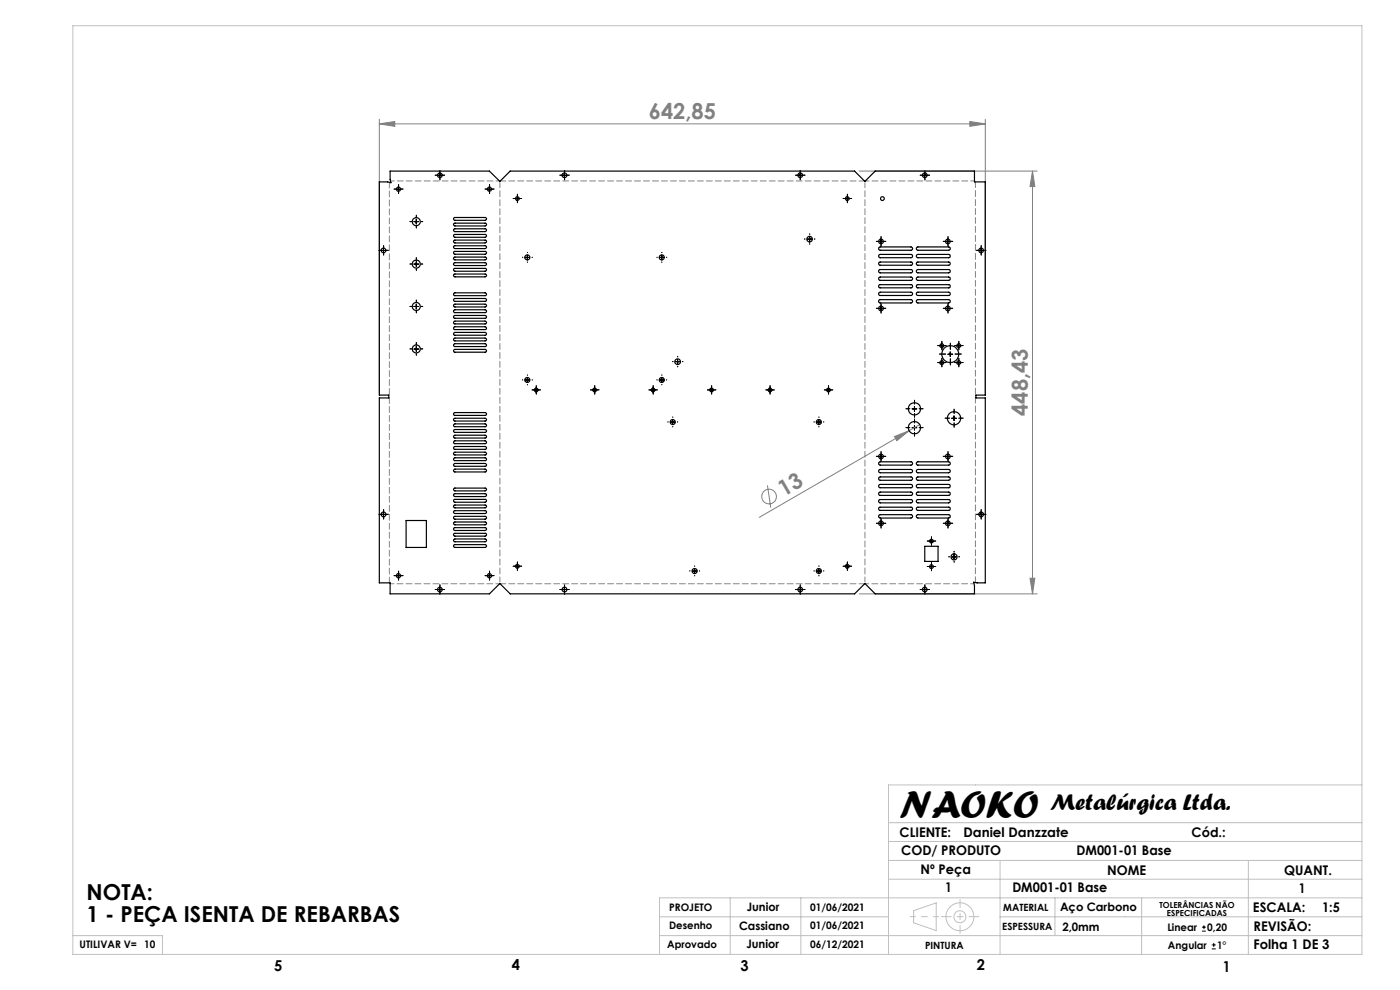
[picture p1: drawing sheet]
<svg xmlns="http://www.w3.org/2000/svg" width="297mm" height="210mm" viewBox="0 0 297 210" stroke-linecap="round" stroke-linejoin="round" font-family="sans-serif">
<g fill="none" stroke="#808080" stroke-width=".21">
<path d="M80.5 26.3l3.2-.5v1zM80.5 25.3v58.1M80.5 26.3h128.5M182.3 36.3h37.7M205.7 25.8l3.3 .5-3.3 .5zM209 25.3v58.1M219 36.3v89.7M219 36.3l.5 3.3h-1zM189.8 92.6l3.1-1.2-2.6 2.1zM192.9 91.4l-31.8 18.3M195.1 90.1l-2.2 1.3M162.8 103l.7 4.7"/>
<path d="M182.3 126h37.7M218.5 122.7h1l-.5 3.3z"/>
<circle cx="163.2" cy="105.3" r="1.55"/>
</g>
<g fill="none" stroke="#000" stroke-width=".21">
<path d="M84.5 39.6v1M92.8 37.2h1M93.3 36.7v1M103.8 39.6v1M119.2 37.2h1.1M119.7 36.7v1M169.3 37.2h1M169.8 36.7v1M195.7 37.2h1M196.2 36.7v1M80.9 53.1h1M81.4 52.6v1"/>
<path d="M84 40.1h1.1M87.8 47h1M87.8 56h1M88.3 46.5v1M88.3 55.5v1M103.3 40.1h1.1M109.3 42.1h.9M109.7 41.6v1M111.4 54.6h1M111.9 54.1v1M139.9 54.6h1M140.4 54.1v1"/>
<path d="M171.2 50.7h1.1M171.8 50.2v1M179.2 42.1h1M179.7 41.6v1M186.4 51.2h1M186.9 50.7v1M200.6 51.2h1M201.1 50.7v1M207.6 53.1h1M208.1 52.6v1M87.8 65h1M87.8 74h1"/>
<path d="M88.3 64.5v1M88.3 73.5v1M143.3 76.7h1M143.8 76.2v1M186.4 65.4h1M186.9 64.9v1M199.3 76.9h1M199.3 73.3h1M199.8 72.8v1M199.8 76.4v1M200.6 65.4h1M201.1 75.1h1"/>
<path d="M201.1 64.9v1M201.6 74.6v1M202.9 76.9h1M202.9 73.3h1M203.4 72.8v1M203.4 76.4v1M111.4 80.6h1M111.9 80.1v1M113.2 82.7h1.1M113.7 82.2v1M125.7 82.7h.9M126.2 82.2v1"/>
<path d="M138 82.7h1.1M138.5 82.2v1M139.9 80.6h1M140.4 80.1v1M142.2 89.5h1M142.7 89v1M150.5 82.7h.9M151 82.2v1M162.8 82.7h1.1M163.3 82.2v1M173.2 89.5h1M173.7 89v1"/>
<path d="M175.3 82.7h.9M175.8 82.2v1M186.4 96.8h1M186.9 96.3v1M193.5 86.7h1M193.5 90.7h1M194 86.2v1M194 90.2v1M200.6 96.8h1M201.1 96.3v1M201.9 88.7h1M202.4 88.2v1"/>
<path d="M80.9 109.1h1M81.4 108.6v1M109.7 119.6v1M179.7 119.6v1M186.4 111h1M186.9 110.5v1M197.1 114.8h1M197.6 114.3v1M197.6 119.7v1M200.6 111h1M201.1 110.5v1M201.9 118.1h1"/>
<path d="M202.4 117.6v1M207.6 109.1h1M208.1 108.6v1M84 122.1h1.1M84.5 121.6v1M92.8 125.1h1M93.3 124.6v1M103.3 122.1h1.1M103.8 121.6v1M109.3 120.1h.9M119.2 125.1h1.1M119.7 124.6v1"/>
<path d="M146.9 121.1h.9M147.4 120.6v1M169.3 125.1h1M169.8 124.6v1M173.2 121.1h1M173.7 120.6v1M179.2 120.1h1M195.7 125.1h1M196.2 124.6v1M197.1 120.2h1M255 197.5h.8M255 196.7h.8"/>
<path d="M255.4 196.3v.8M257.1 201.3h.8M257.1 200.4h.8M257.5 200v.9"/>
</g>
<g fill="none" stroke="#c0c0c0" stroke-width=".21">
<path d="M15.5 5.5h273.4v197h-273.4zM188.5 178.5h100.4M188.5 174.5h100.4M288.9 166.5h-100.4v36M15.5 198.5h19v4M139.9 194.5h48.6M139.9 198.5h149M154.9 190.5v12M169.9 190.5v12M188.5 182.5h100.4M188.5 186.5h100.4M193.8 193.2l4.8-1.7v5.9l-4.8-1.7z"/>
<path d="M212.2 194.5h76.7M212.2 182.5v20M223.8 190.5v8M242.2 190.5v12M264.8 182.5v20M288.9 190.5h-149v12"/>
<circle cx="203.6" cy="194.5" r="1.27"/>
<circle cx="203.7" cy="194.5" r="2.96"/>
</g>
<g fill="none" stroke="#000" stroke-width=".21" stroke-dasharray="15.2 1.3 1.3 1.3">
<path d="M84.6 39.6v-.4M92.8 37.2h-.5M93.3 36.7v-.5M93.3 37.7v.5M93.8 37.2h.5M103.9 39.6v-.4M119.3 37.2h-.5M119.8 36.7v-.5M119.8 37.7v.5M120.3 37.2h.5M169.3 37.2h-.5M169.8 36.7v-.5"/>
<path d="M169.8 37.7v.5M170.3 37.2h.5M195.7 37.2h-.5M196.2 36.7v-.5M196.2 37.7v.5M196.7 37.2h.5M80.9 53.1h-.5M81.4 52.6v-.5M81.4 53.6v.5M81.9 53.1h.5M84.1 40.1h-.5M84.6 40.6v.5"/>
<path d="M85.1 40.1h.4M87.3 47h-.3M87.3 56h-.3M88.3 46v-.3M88.3 48v.4M88.3 55v-.3M88.3 57v.4M89.3 47h.4M89.3 56h.4M103.4 40.1h-.5M103.9 40.6v.5M104.4 40.1h.4"/>
<path d="M109.3 42.1h-.4M109.8 41.6v-.4M109.8 42.6v.4M110.3 42.1h.4M110.9 54.6h-.1M111.9 53.6v-.1M111.9 55.6h.1M112.9 54.6h.1M139.4 54.6h.1M140.4 53.6v-.1M140.4 55.6h.1M141.4 54.6h.1"/>
<path d="M170.8 50.7h-.1M171.8 49.7v-.1M171.8 51.7v.1M172.8 50.7h.1M179.3 42.1h-.4M179.8 41.6v-.4M179.8 42.6v.4M180.3 42.1h.4M186.4 51.2h-.5M186.9 50.7v-.5M186.9 51.7v.5M187.4 51.2h.5"/>
<path d="M200.6 51.2h-.5M201.1 50.7v-.5M201.1 51.7v.5M201.6 51.2h.5M207.7 53.1h-.5M208.2 52.6v-.5M208.2 53.6v.5M208.7 53.1h.5M87.3 65h-.3M87.3 74h-.3M88.3 64v-.3M88.3 66v.4"/>
<path d="M88.3 73v-.3M88.3 75v.4M89.3 65h.4M89.3 74h.4M111.9 79.6v-.1M140.4 79.6v-.1M142.8 76.7h-.1M143.8 75.7v-.1M143.8 77.7v.1M144.8 76.7h.1M186.4 65.4h-.5M186.9 64.9v-.5"/>
<path d="M186.9 65.9v.5M187.4 65.4h.5M199.3 76.9h-.4M199.3 73.3h-.4M199.8 76.4v-.4M199.8 77.4v.4M199.8 72.8v-.4M199.8 73.8v.4M200.3 76.9h.4M200.3 73.3h.4M200.6 75.1h-1.3M200.6 65.4h-.5"/>
<path d="M201.1 64.9v-.5M201.1 65.9v.5M201.6 74.1v-1.3M201.6 76.1v1.3M201.6 65.4h.5M202.6 75.1h1.3M202.9 76.9h-.4M202.9 73.3h-.4M203.4 76.4v-.4M203.4 77.4v.4M203.4 72.8v-.4M203.4 73.8v.4"/>
<path d="M203.9 76.9h.4M203.9 73.3h.4M110.9 80.6h-.1M111.9 81.6h.1M112.9 80.6h.1M113.3 82.7h-.4M113.8 82.2v-.4M113.8 83.2v.4M114.3 82.7h.4M125.7 82.7h-.4M126.2 82.2v-.4M126.2 83.2v.4"/>
<path d="M126.7 82.7h.4M138.1 82.7h-.4M138.6 82.2v-.4M138.6 83.2v.4M139.1 82.7h.4M139.4 80.6h.1M140.4 81.6h.1M141.4 80.6h.1M141.7 89.5h.1M142.7 88.5h.1M142.7 90.5h.1M143.7 89.5h.1"/>
<path d="M150.5 82.7h-.4M151 82.2v-.4M151 83.2v.4M151.5 82.7h.4M162.9 82.7h-.4M163.4 82.2v-.4M163.4 83.2v.4M163.9 82.7h.4M172.7 89.5h.1M173.7 88.5h.1M173.7 90.5h.1M174.7 89.5h.1"/>
<path d="M175.3 82.7h-.4M175.8 82.2v-.4M175.8 83.2v.4M176.3 82.7h.4M186.4 96.8h-.5M186.9 96.3v-.5M186.9 97.3v.5M187.4 96.8h.5M193 86.7h-.8M193 90.7h-.8M194 85.7v-.8M194 87.7v.8"/>
<path d="M194 89.7v-.8M194 91.7v.8M195 86.7h.8M195 90.7h.8M200.6 96.8h-.5M201.1 96.3v-.5M201.1 97.3v.5M201.4 88.7h-.9M201.6 96.8h.5M202.4 87.7v-.9M202.4 89.7v.9M203.4 88.7h.9"/>
<path d="M80.9 109.1h-.5M81.4 108.6v-.5M81.4 109.6v.5M81.9 109.1h.5M109.8 119.6v-.4M179.8 119.6v-.4M186.4 111h-.5M186.9 110.5v-.5M186.9 111.5v.5M187.4 111h.5M197.1 114.8h-.4M197.6 114.3v-.4"/>
<path d="M197.6 115.3v.4M197.6 119.7v-.4M198.1 114.8h.4M200.6 111h-.5M201.1 110.5v-.5M201.1 111.5v.5M201.4 118.1h-.1M201.6 111h.5M202.4 117.1v-.1M202.4 119.1v.2M203.4 118.1h.2M207.7 109.1h-.5"/>
<path d="M208.2 108.6v-.5M208.2 109.6v.5M208.7 109.1h.5M84.1 122.1h-.5M84.6 121.6v-.4M84.6 122.6v.5M85.1 122.1h.4M92.8 125h-.5M93.3 124.5v-.5M93.3 125.5v.5M93.8 125h.5M103.4 122.1h-.5"/>
<path d="M103.9 121.6v-.4M103.9 122.6v.5M104.4 122.1h.4M109.3 120.1h-.4M109.8 120.6v.4M110.3 120.1h.4M119.3 125h-.5M119.8 124.5v-.5M119.8 125.5v.5M120.3 125h.5M146.4 121.1h-.1M147.4 120.1h.1"/>
<path d="M147.4 122.1h.1M148.4 121.1h.1M169.3 125h-.5M169.8 124.5v-.5M169.8 125.5v.5M170.3 125h.5M172.7 121.1h.1M173.7 120.1h.1M173.7 122.1h.1M174.7 121.1h.1M179.3 120.1h-.4M179.8 120.6v.4"/>
<path d="M180.3 120.1h.4M195.7 125h-.5M196.2 124.5v-.5M196.2 125.5v.5M196.7 125h.5M197.1 120.2h-.4M197.6 120.7v.4M198.1 120.2h.4"/>
</g>
<path d="M106 38.7v84.8M183.5 123.5v-84.8" fill="none" stroke="#808080" stroke-width=".21" stroke-dasharray="1.3 .6" stroke-dashoffset=".2"/>
<path d="M82.6 38.7v84.9M183.4 38.4h-77.3M106.1 123.8h77.3M206.9 123.5v-84.9" fill="none" stroke="#808080" stroke-width=".21" stroke-dasharray="1.3 .6" stroke-dashoffset=".1"/>
<path d="M106 38.4h-23.1M206.7 38.4h-23.1M82.8 123.8h23.2M183.6 123.8h23.1" fill="none" stroke="#808080" stroke-width=".21" stroke-dasharray="1.3 .6" stroke-dashoffset=".5"/>
<path d="M203.7 190.8v7.2" fill="none" stroke="#c0c0c0" stroke-width=".21" stroke-dasharray="15.2 1.3 1.3 1.3" stroke-dashoffset="13.6"/>
<path d="M207.6 194.4h-7.9" fill="none" stroke="#c0c0c0" stroke-width=".21" stroke-dasharray="15.2 1.3 1.3 1.3" stroke-dashoffset="13.2"/>
<path d="M193.1 194.4h6" fill="none" stroke="#c0c0c0" stroke-width=".21" stroke-dasharray="15.2 1.3 1.3 1.3" stroke-dashoffset="14.1"/>
<g fill="#808080">
<path d="M189.8 92.6l3.1-1.2-2.6 2.1z"/>
<path d="M205.7 25.8l3.3 .5-3.3 .5zM80.5 26.3l3.2-.5v1z"/>
<path d="M218.5 122.7h1l-.5 3.3zM219 36.3l.5 3.3h-1z"/>
</g>
<g fill="none" stroke="#000" stroke-width=".25">
<path d="M80.5 38.6h1.7l.7 .2-.1-.7v-1.8h21l2.2 2.2 2.2-2.2h73.1l2.2 2.2 2.2-2.2h21v2.3h2.3v45.2h-2v.6h2v39.2l-2.4-.1 .1 .7v1.8h-21l-2.2-2.2-2.2 2.2h-73.1l-2.2-2.2-2.2 2.2h-21v-2.4h-2.3v-39.2h2v-.6h-2zM96.4 53.3h6.5a.3 .3 0 0 1 .3 .3 .3 .3 0 0 1-.3 .3h-6.4l-.3-.3zM96.4 52.1h6.5a.3 .3 0 0 1 .3 .3 .3 .3 0 0 1-.3 .3h-6.4l-.3-.3zM96.4 50.9h6.5a.3 .3 0 0 1 .3 .3 .3 .3 0 0 1-.3 .3h-6.4l-.3-.3zM96.4 49.7h6.5a.3 .3 0 0 1 .3 .3 .3 .3 0 0 1-.3 .3h-6.4l-.3-.3zM96.4 46.1h6.5a.3 .3 0 0 1 .3 .3 .3 .3 0 0 1-.3 .3h-6.4l-.3-.3zM96.4 47.3h6.5a.3 .3 0 0 1 .3 .3 .3 .3 0 0 1-.3 .3h-6.4l-.3-.3zM96.4 48.5h6.5a.3 .3 0 0 1 .3 .3 .3 .3 0 0 1-.3 .3h-6.4l-.3-.3zM96.4 58.1h6.5a.3 .3 0 0 1 .3 .3 .3 .3 0 0 1-.3 .3h-6.4l-.3-.3zM96.4 56.9h6.5a.3 .3 0 0 1 .3 .3 .3 .3 0 0 1-.3 .3h-6.4l-.3-.3zM96.4 55.7h6.5a.3 .3 0 0 1 .3 .3 .3 .3 0 0 1-.3 .3h-6.4l-.3-.3zM96.4 54.5h6.5a.3 .3 0 0 1 .3 .3 .3 .3 0 0 1-.3 .3h-6.4l-.3-.3z"/>
<path d="M186.5 54.1l6.8-.1a.35 .35 0 0 1 .3 .3 .35 .35 0 0 1-.3 .4h-6.6l-.3-.2zM186.5 55.7l6.8-.1a.34 .34 0 0 1 .3 .3 .34 .34 0 0 1-.3 .4h-6.7l-.2-.3zM186.5 57.3l6.8-.1a.35 .35 0 0 1 .3 .3 .35 .35 0 0 1-.3 .4h-6.6l-.3-.2zM186.5 58.9l6.8-.1a.35 .35 0 0 1 .3 .3 .35 .35 0 0 1-.3 .4h-6.6l-.3-.2zM186.5 52.5l6.8-.1a.35 .35 0 0 1 .3 .3 .35 .35 0 0 1-.3 .4h-6.6l-.3-.2zM194.5 57.3l6.8-.1a.35 .35 0 0 1 .3 .3 .35 .35 0 0 1-.3 .4h-6.6l-.3-.2zM194.5 58.9l6.8-.1a.35 .35 0 0 1 .3 .3 .35 .35 0 0 1-.3 .4h-6.6l-.3-.2zM194.5 52.5l6.8-.1a.35 .35 0 0 1 .3 .3 .35 .35 0 0 1-.3 .4h-6.6l-.3-.2zM194.5 54.1l6.8-.1a.35 .35 0 0 1 .3 .3 .35 .35 0 0 1-.3 .4h-6.6l-.3-.2zM194.5 55.7l6.8-.1a.34 .34 0 0 1 .3 .3 .34 .34 0 0 1-.3 .4h-6.7l-.2-.4zM96.2 67.1l.3-.2h6.4a.3 .3 0 0 1 .3 .3 .3 .3 0 0 1-.3 .3h-6.5zM96.2 64.7l.3-.2h6.4a.3 .3 0 0 1 .3 .3 .3 .3 0 0 1-.3 .3h-6.5z"/>
<path d="M96.3 70.6l6.6-.1a.3 .3 0 0 1 .3 .3 .3 .3 0 0 1-.3 .3h-6.5l-.2-.3zM96.4 68.1h6.5a.3 .3 0 0 1 .3 .3 .3 .3 0 0 1-.3 .3h-6.5l-.2-.3zM96.4 69.3h6.5a.3 .3 0 0 1 .3 .3 .3 .3 0 0 1-.3 .3h-6.5l-.2-.3zM96.4 71.7h6.5a.3 .3 0 0 1 .3 .3 .3 .3 0 0 1-.3 .3h-6.5l-.2-.3zM96.4 63.4l6.5-.1a.3 .3 0 0 1 .3 .3 .3 .3 0 0 1-.3 .3h-6.5l-.2-.3zM96.4 65.7h6.5a.3 .3 0 0 1 .3 .3 .3 .3 0 0 1-.3 .3h-6.5l-.2-.3zM96.4 72.9h6.5a.3 .3 0 0 1 .3 .3 .3 .3 0 0 1-.3 .3h-6.5l-.2-.3zM96.4 74.1h6.5a.3 .3 0 0 1 .3 .3 .3 .3 0 0 1-.3 .3h-6.5l-.2-.3zM96.4 62.2l6.5-.1a.3 .3 0 0 1 .3 .3 .3 .3 0 0 1-.3 .3h-6.5l-.2-.3zM186.5 63.7l6.8-.1a.35 .35 0 0 1 .3 .3 .35 .35 0 0 1-.3 .4h-6.6l-.3-.2zM186.5 62.1l6.8-.1a.35 .35 0 0 1 .3 .3 .35 .35 0 0 1-.3 .4h-6.6l-.3-.2zM186.5 60.5l6.8-.1a.34 .34 0 0 1 .3 .3 .34 .34 0 0 1-.3 .4h-6.7l-.2-.3z"/>
<path d="M194.5 63.7l6.8-.1a.35 .35 0 0 1 .3 .3 .35 .35 0 0 1-.3 .4h-6.6l-.3-.2zM194.5 62.1l6.8-.1a.35 .35 0 0 1 .3 .3 .35 .35 0 0 1-.3 .4h-6.6l-.3-.2zM194.5 60.5l6.8-.1a.34 .34 0 0 1 .3 .3 .34 .34 0 0 1-.3 .4h-6.7l-.2-.4zM96.2 91.3l.3-.2h6.4a.3 .3 0 0 1 .3 .3 .3 .3 0 0 1-.3 .3h-6.5zM96.3 90l6.6-.1a.3 .3 0 0 1 .3 .3 .3 .3 0 0 1-.3 .3h-6.5l-.2-.3zM96.3 88.8l6.6-.1a.3 .3 0 0 1 .3 .3 .3 .3 0 0 1-.3 .3h-6.5l-.2-.3zM96.3 99.6l6.6-.1a.3 .3 0 0 1 .3 .3 .3 .3 0 0 1-.3 .3h-6.5l-.2-.3zM96.3 98.4l6.6-.1a.3 .3 0 0 1 .3 .3 .3 .3 0 0 1-.3 .3h-6.5l-.2-.3zM96.3 96l6.6-.1a.3 .3 0 0 1 .3 .3 .3 .3 0 0 1-.3 .3h-6.5l-.2-.3zM96.3 94.8l6.6-.1a.3 .3 0 0 1 .3 .3 .3 .3 0 0 1-.3 .3h-6.5l-.2-.3zM96.4 87.6l6.5-.1a.3 .3 0 0 1 .3 .3 .3 .3 0 0 1-.3 .3h-6.5l-.2-.3zM96.4 97.1h6.5a.3 .3 0 0 1 .3 .3 .3 .3 0 0 1-.3 .3h-6.5l-.2-.3z"/>
<path d="M96.4 92.3h6.5a.3 .3 0 0 1 .3 .3 .3 .3 0 0 1-.3 .3h-6.5l-.2-.3zM96.4 93.5h6.5a.3 .3 0 0 1 .3 .3 .3 .3 0 0 1-.3 .3h-6.5l-.2-.3zM186.5 99.7l6.8-.1a.35 .35 0 0 1 .3 .3 .35 .35 0 0 1-.3 .4h-6.6l-.3-.3zM186.5 98.1l6.8-.1a.35 .35 0 0 1 .3 .3 .35 .35 0 0 1-.3 .4h-6.6l-.3-.2zM194.5 98.1l6.8-.1a.35 .35 0 0 1 .3 .3 .35 .35 0 0 1-.3 .4h-6.6l-.3-.2zM194.5 99.7l6.8-.1a.35 .35 0 0 1 .3 .3 .35 .35 0 0 1-.3 .4h-6.6l-.3-.3zM86.1 110.4h4.4v5.7h-4.4zM96.3 107.2l6.6-.1a.3 .3 0 0 1 .3 .3 .3 .3 0 0 1-.3 .3h-6.4l-.3-.1zM96.3 104.8l6.6-.1a.3 .3 0 0 1 .3 .3 .3 .3 0 0 1-.3 .3h-6.4l-.3-.2zM96.3 112l6.6-.1a.3 .3 0 0 1 .3 .3 .3 .3 0 0 1-.3 .3h-6.4l-.3-.1zM96.3 113.2l6.6-.1a.3 .3 0 0 1 .3 .3 .3 .3 0 0 1-.3 .3h-6.4l-.3-.1zM96.3 114.4l6.6-.1a.3 .3 0 0 1 .3 .3 .3 .3 0 0 1-.3 .3h-6.4l-.3-.1z"/>
<path d="M96.3 115.6l6.6-.1a.3 .3 0 0 1 .3 .3 .3 .3 0 0 1-.3 .3h-6.4l-.3-.2zM96.3 110.8l6.6-.1a.3 .3 0 0 1 .3 .3 .3 .3 0 0 1-.3 .3h-6.4l-.3-.1zM96.3 108.4l6.6-.1a.3 .3 0 0 1 .3 .3 .3 .3 0 0 1-.3 .3h-6.4l-.3-.1zM96.4 105.9h6.5a.3 .3 0 0 1 .3 .3 .3 .3 0 0 1-.3 .3h-6.4l-.3-.3zM96.4 103.5h6.5a.3 .3 0 0 1 .3 .3 .3 .3 0 0 1-.3 .3h-6.4l-.3-.3zM96.4 109.5h6.5a.3 .3 0 0 1 .3 .3 .3 .3 0 0 1-.3 .3h-6.4l-.3-.3zM186.5 101.3l6.8-.1a.35 .35 0 0 1 .3 .3 .35 .35 0 0 1-.3 .4h-6.6l-.3-.2zM186.5 102.9l6.8-.1a.35 .35 0 0 1 .3 .3 .35 .35 0 0 1-.3 .4h-6.7l-.2-.3zM186.5 104.5l6.8-.1a.35 .35 0 0 1 .3 .3 .35 .35 0 0 1-.3 .4h-6.6l-.3-.2zM186.5 106.1l6.8-.1a.35 .35 0 0 1 .3 .3 .35 .35 0 0 1-.3 .4h-6.6l-.3-.2zM186.5 107.7l6.8-.1a.34 .34 0 0 1 .3 .3 .34 .34 0 0 1-.3 .4h-6.7l-.2-.3zM186.5 109.3l6.8-.1a.35 .35 0 0 1 .3 .3 .35 .35 0 0 1-.3 .4h-6.6l-.3-.2z"/>
<path d="M194.5 101.3l6.8-.1a.35 .35 0 0 1 .3 .3 .35 .35 0 0 1-.3 .4h-6.6l-.3-.2zM194.5 102.9l6.8-.1a.35 .35 0 0 1 .3 .3 .35 .35 0 0 1-.3 .4h-6.7l-.2-.4zM194.5 104.5l6.8-.1a.35 .35 0 0 1 .3 .3 .35 .35 0 0 1-.3 .4h-6.6l-.3-.2zM194.5 109.3l6.8-.1a.35 .35 0 0 1 .3 .3 .35 .35 0 0 1-.3 .4h-6.6l-.3-.2zM194.5 107.7l6.8-.1a.34 .34 0 0 1 .3 .3 .34 .34 0 0 1-.3 .4h-6.7l-.2-.4zM194.5 106.1l6.8-.1a.35 .35 0 0 1 .3 .3 .35 .35 0 0 1-.3 .4h-6.6l-.3-.2zM196.2 115.9h2.8v3.2h-2.8z"/>
<circle cx="93.3" cy="37.2" r=".5"/>
<circle cx="119.8" cy="37.2" r=".5"/>
<circle cx="169.8" cy="37.2" r=".5"/>
<circle cx="196.2" cy="37.2" r=".5"/>
<circle cx="81.4" cy="53.1" r=".51"/>
<circle cx="84.5" cy="40.1" r=".44"/>
<circle cx="88.3" cy="56" r=".85"/>
<circle cx="88.3" cy="47" r=".85"/>
<circle cx="103.8" cy="40.1" r=".44"/>
<circle cx="109.8" cy="42.1" r=".4"/>
<circle cx="111.9" cy="54.6" r=".54"/>
<circle cx="140.4" cy="54.6" r=".54"/>
<circle cx="171.7" cy="50.7" r=".59"/>
<circle cx="179.8" cy="42.1" r=".4"/>
<circle cx="186.9" cy="51.2" r=".5"/>
<circle cx="187.2" cy="42.1" r=".41"/>
<circle cx="201.1" cy="51.2" r=".5"/>
<circle cx="208.1" cy="53.1" r=".5"/>
<circle cx="88.3" cy="65" r=".85"/>
<circle cx="88.3" cy="74" r=".86"/>
<circle cx="143.8" cy="76.7" r=".6"/>
<circle cx="186.9" cy="65.4" r=".5"/>
<circle cx="199.8" cy="73.3" r=".4"/>
<circle cx="199.8" cy="76.9" r=".4"/>
<circle cx="201.1" cy="65.4" r=".5"/>
<circle cx="201.6" cy="75.1" r="1.79"/>
<circle cx="203.4" cy="73.3" r=".4"/>
<circle cx="203.4" cy="76.9" r=".4"/>
<circle cx="111.9" cy="80.6" r=".54"/>
<circle cx="113.7" cy="82.7" r=".39"/>
<circle cx="126.1" cy="82.7" r=".4"/>
<circle cx="138.5" cy="82.7" r=".39"/>
<circle cx="140.4" cy="80.6" r=".54"/>
<circle cx="142.7" cy="89.5" r=".54"/>
<circle cx="150.9" cy="82.7" r=".4"/>
<circle cx="163.3" cy="82.7" r=".39"/>
<circle cx="173.7" cy="89.5" r=".54"/>
<circle cx="175.7" cy="82.7" r=".4"/>
<circle cx="186.9" cy="96.8" r=".5"/>
<circle cx="194" cy="86.7" r="1.3"/>
<circle cx="194" cy="90.7" r="1.3"/>
<circle cx="201.1" cy="96.8" r=".5"/>
<circle cx="202.4" cy="88.7" r="1.39"/>
<circle cx="81.4" cy="109.1" r=".51"/>
<circle cx="186.9" cy="111" r=".5"/>
<circle cx="197.6" cy="114.8" r=".39"/>
<circle cx="201.1" cy="111" r=".5"/>
<circle cx="202.4" cy="118.1" r=".66"/>
<circle cx="208.1" cy="109.1" r=".5"/>
<circle cx="84.5" cy="122.1" r=".45"/>
<circle cx="93.3" cy="125.1" r=".51"/>
<circle cx="103.8" cy="122.1" r=".45"/>
<circle cx="109.8" cy="120.1" r=".4"/>
<circle cx="119.8" cy="125.1" r=".51"/>
<circle cx="147.3" cy="121.1" r=".55"/>
<circle cx="169.8" cy="125" r=".5"/>
<circle cx="173.7" cy="121.1" r=".55"/>
<circle cx="179.8" cy="120.1" r=".4"/>
<circle cx="196.2" cy="125.1" r=".51"/>
<circle cx="197.6" cy="120.2" r=".39"/>
</g>
<text font-size="8.5" x="190.9" y="173.5">NAOKO</text>
<text font-size="4.9" x="222.8" y="171.9">Metalúrgica Ltda.</text>
<g font-size="4.7" fill="#808080">
<text x="137.7" y="25.2">642,85</text>
<text x="218" y="88.2" transform="rotate(-90 218 88.2)">448,43</text>
<text x="166.3" y="105.5" transform="rotate(-30 166.3 105.5)">13</text>
</g>
<g font-size="4.7">
<text x="18.4" y="191">NOTA:</text>
<text x="18.4" y="195.5">1 - PEÇA ISENTA DE REBARBAS</text>
</g>
<g font-size="3.2">
<text x="58.2" y="205.9">5</text>
<text x="108.6" y="205.8">4</text>
<text x="157.1" y="205.9">3</text>
<text x="207.2" y="205.9">2</text>
<text x="259.4" y="206.1">1</text>
</g>
<g font-size="2.8">
<text x="190.9" y="177.5">CLIENTE:</text>
<text x="204.4" y="177.5">Daniel Danzzate</text>
<text x="252.8" y="177.5">Cód.:</text>
<text x="191.2" y="181.3">COD/ PRODUTO</text>
<text x="195.3" y="185.5">Nº Peça</text>
<text x="228.4" y="181.3">DM001-01 Base</text>
<text x="234.9" y="185.6">NOME</text>
<text x="272.5" y="185.6">QUANT.</text>
<text x="200.5" y="189.3">1</text>
<text x="214.8" y="189.3">DM001-01 Base</text>
<text x="275.6" y="189.3">1</text>
<text x="265.8" y="193.5">ESCALA:</text>
<text x="265.9" y="197.5">REVISÃO:</text>
<text x="280.5" y="193.5">1:5</text>
<text x="265.9" y="201.3">Folha 1 DE 3</text>
</g>
<g font-size="2.5">
<text x="156.8" y="197.4">Cassiano</text>
<text x="158.4" y="193.3">Junior</text>
<text x="224.9" y="193.3">Aço Carbono</text>
<text x="225.4" y="197.5">2,0mm</text>
<text x="158.3" y="201.1">Junior</text>
</g>
<g font-size="2.2">
<text x="141.9" y="197.2">Desenho</text>
<text x="142" y="193.2">PROJETO</text>
<text x="171.9" y="197.2">01/06/2021</text>
<text x="171.9" y="193.2">01/06/2021</text>
<text x="247.7" y="197.5">Linear</text>
<text x="256.1" y="197.5">0,20</text>
<text x="16.9" y="201">UTILIVAR V= 10</text>
<text x="141.5" y="201">Aprovado</text>
<text x="171.9" y="201">06/12/2021</text>
<text x="247.8" y="201.3">Angular</text>
<text x="258.2" y="201.3">1°</text>
</g>
<g font-size="2.1">
<text x="212.6" y="197.3">ESPESSURA</text>
<text x="212.8" y="193.2">MATERIAL</text>
<text x="196.2" y="201.3">PINTURA</text>
</g>
<g font-size="1.8">
<text x="246" y="192.5">TOLERÂNCIAS NÃO</text>
<text x="247.6" y="194.3">ESPECIFICADAS</text>
</g>
</svg>
